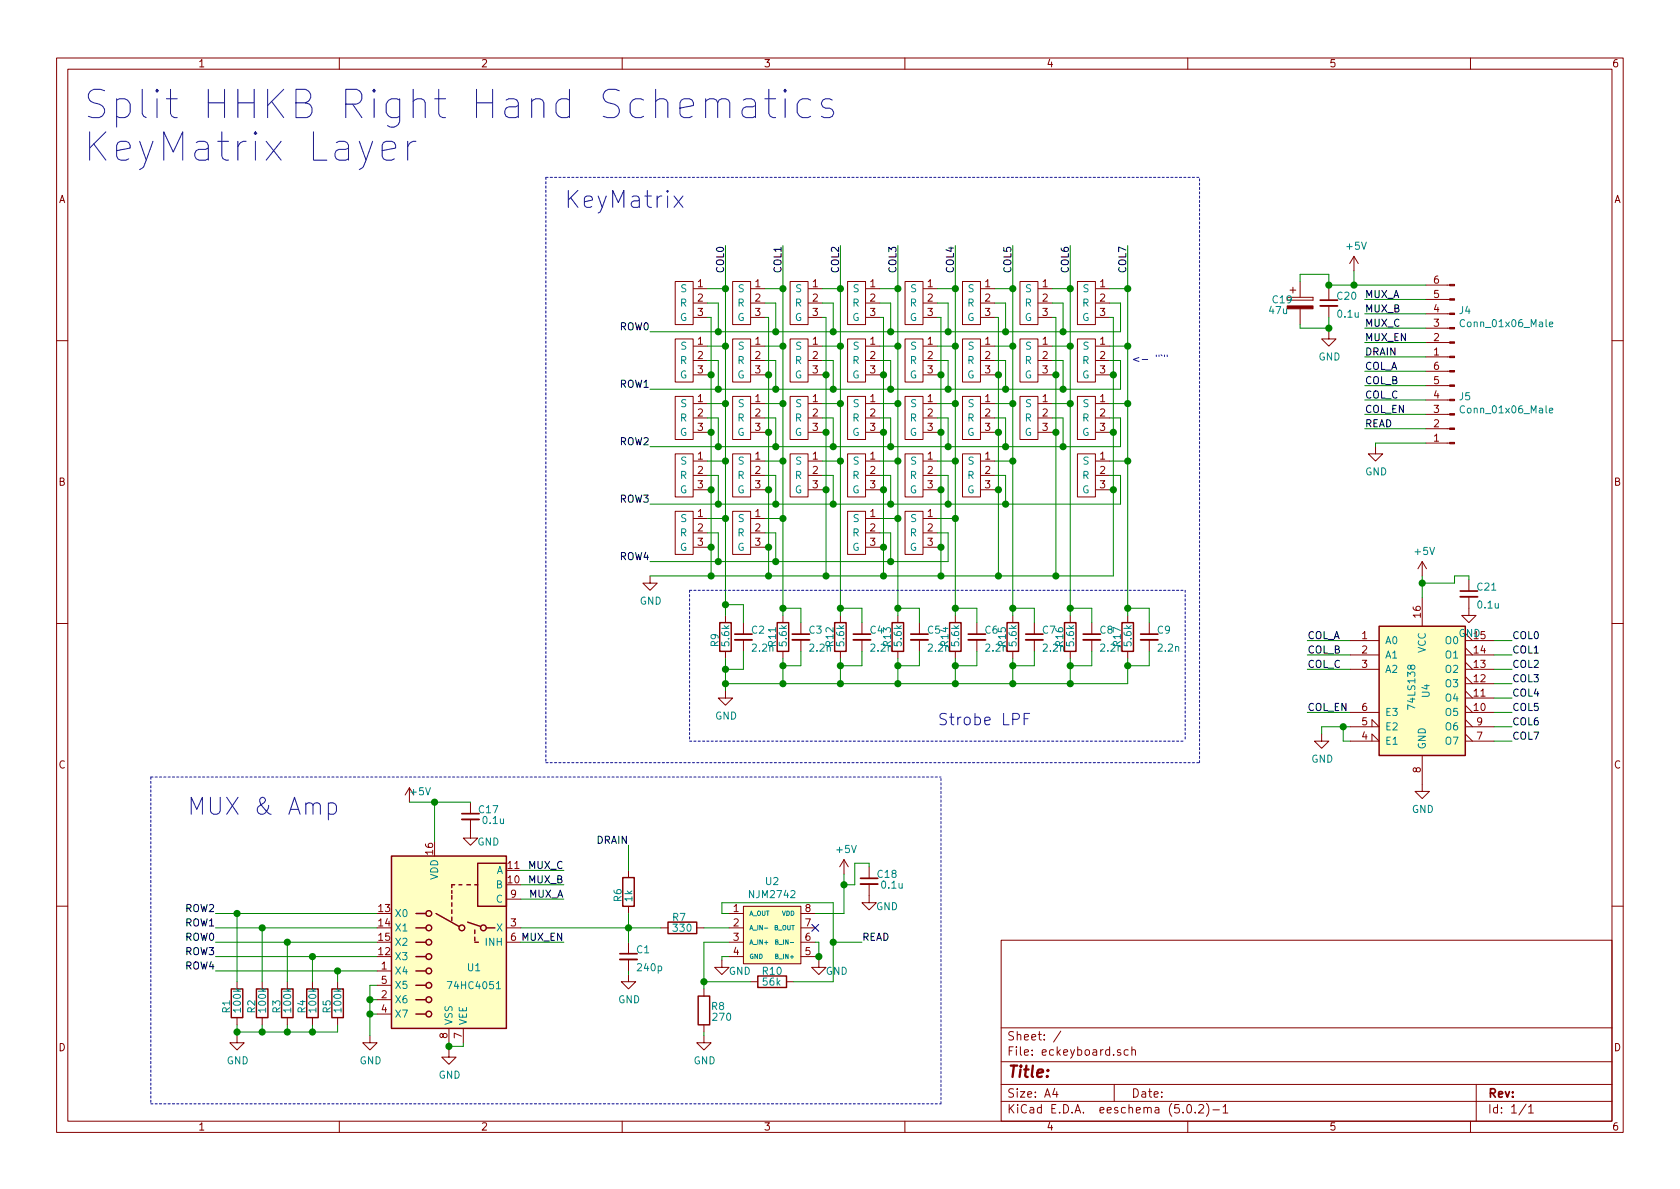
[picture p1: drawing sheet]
<svg xmlns="http://www.w3.org/2000/svg" width="297mm" height="210mm" viewBox="0 0 297 210" stroke-linecap="round" stroke-linejoin="round" font-family="sans-serif">
<g fill="none" stroke="#840000" stroke-width=".18">
<path d="M10 10.3h277v189.9h-277zM12 12.2h273v186.1h-273zM60 10.3v1.9M110 10.3v1.9M160 10.3v1.9M210 10.3v1.9M260 10.3v1.9M119.4 59.9h3.2v7.7h-3.2zM119.4 49.8h3.2v7.6h-3.2zM122.6 51h2.5M122.6 53.6h2.5M122.6 56.1h2.5"/>
<path d="M129.5 59.9h3.2v7.7h-3.2zM129.5 49.8h3.2v7.6h-3.2zM132.8 51h2.5M132.8 53.6h2.5M132.8 56.1h2.5M139.7 59.9h3.2v7.7h-3.2zM139.7 49.8h3.2v7.6h-3.2zM142.9 51h2.5M142.9 53.6h2.5M142.9 56.1h2.5M149.9 59.9h3.1v7.7h-3.1zM149.9 49.8h3.1v7.6h-3.1z"/>
<path d="M153.1 51h2.5M153.1 53.6h2.5M153.1 56.1h2.5M160 59.9h3.2v7.7h-3.2zM160 49.8h3.2v7.6h-3.2zM163.2 51h2.5M163.2 53.6h2.5M163.2 56.1h2.5M170.2 59.9h3.2v7.7h-3.2zM170.2 49.8h3.2v7.6h-3.2zM173.4 51h2.5M173.4 53.6h2.5"/>
<path d="M173.4 56.1h2.5M180.3 59.9h3.2v7.7h-3.2zM180.3 49.8h3.2v7.6h-3.2zM183.6 51h2.5M183.6 53.6h2.5M183.6 56.1h2.5M190.5 59.9h3.2v7.7h-3.2zM190.5 49.8h3.2v7.6h-3.2zM193.7 51h2.5M193.7 53.6h2.5M193.7 56.1h2.5M227.6 53.1h4.6z"/>
<path d="M227.6 52.6h4.6zM228.1 51.3h1M228.6 50.8v1M229.9 49.8v2.8M229.9 54.6v2.8M232.2 52.6v.5zM234.9 58.7v1.2h1.3l-1.3 1.3-1.2-1.3h1.2M234.9 51v2.1M234.9 54.1v2M239.4 45.3l-.8 1.3M239.4 45.3v2.6M239.4 45.3l.8 1.3"/>
<path d="M252.1 50.4h4.2M252.1 53h4.2M252.1 55.5h4.2M252.1 58h4.2M10 60.2h2M119.4 70.1h3.2v7.6h-3.2zM122.6 61.2h2.5M122.6 63.7h2.5M122.6 66.3h2.5M122.6 71.4h2.5M122.6 73.9h2.5M122.6 76.4h2.5"/>
<path d="M129.5 70.1h3.2v7.6h-3.2zM132.8 61.2h2.5M132.8 63.7h2.5M132.8 66.3h2.5M132.8 71.4h2.5M132.8 73.9h2.5M132.8 76.4h2.5M139.7 70.1h3.2v7.6h-3.2zM142.9 61.2h2.5M142.9 63.7h2.5M142.9 66.3h2.5M142.9 71.4h2.5"/>
<path d="M142.9 73.9h2.5M142.9 76.4h2.5M149.9 70.1h3.1v7.6h-3.1zM153.1 61.2h2.5M153.1 63.7h2.5M153.1 66.3h2.5M153.1 71.4h2.5M153.1 73.9h2.5M153.1 76.4h2.5M160 70.1h3.2v7.6h-3.2zM163.2 61.2h2.5M163.2 63.7h2.5"/>
<path d="M163.2 66.3h2.5M163.2 71.4h2.5M163.2 73.9h2.5M163.2 76.4h2.5M170.2 70.1h3.2v7.6h-3.2zM173.4 61.2h2.5M173.4 63.7h2.5M173.4 66.3h2.5M173.4 71.4h2.5M173.4 73.9h2.5M173.4 76.4h2.5M180.3 70.1h3.2v7.6h-3.2z"/>
<path d="M183.6 61.2h2.5M183.6 63.7h2.5M183.6 66.3h2.5M183.6 71.4h2.5M183.6 73.9h2.5M183.6 76.4h2.5M190.5 70.1h3.2v7.6h-3.2zM193.7 61.2h2.5M193.7 63.7h2.5M193.7 66.3h2.5M193.7 71.4h2.5M193.7 73.9h2.5"/>
<path d="M193.7 76.4h2.5M243.2 79v1.3h1.3l-1.3 1.2-1.3-1.2h1.3M252.1 60.6h4.2M252.1 63.1h4.2M252.1 65.7h4.2M252.1 68.2h4.2M252.1 70.7h4.2M252.1 73.3h4.2M252.1 75.8h4.2M252.1 78.4h4.2M285 60.2h2M119.4 80.3h3.2v7.6h-3.2z"/>
<path d="M119.4 90.4h3.2v7.6h-3.2zM122.6 81.5h2.5M122.6 84.1h2.5M122.6 86.6h2.5M122.6 91.7h2.5M122.6 94.2h2.5M122.6 96.8h2.5M129.5 80.3h3.2v7.6h-3.2zM129.5 90.4h3.2v7.6h-3.2zM132.8 81.5h2.5M132.8 84.1h2.5M132.8 86.6h2.5"/>
<path d="M132.8 91.7h2.5M132.8 94.2h2.5M132.8 96.8h2.5M139.7 80.3h3.2v7.6h-3.2zM142.9 81.5h2.5M142.9 84.1h2.5M142.9 86.6h2.5M149.9 80.3h3.1v7.6h-3.1zM149.9 90.4h3.1v7.6h-3.1zM153.1 81.5h2.5M153.1 84.1h2.5M153.1 86.6h2.5"/>
<path d="M153.1 91.7h2.5M153.1 94.2h2.5M153.1 96.8h2.5M160 80.3h3.2v7.6h-3.2zM160 90.4h3.2v7.6h-3.2zM163.2 81.5h2.5M163.2 84.1h2.5M163.2 86.6h2.5M163.2 91.7h2.5M163.2 94.2h2.5M163.2 96.8h2.5M170.2 80.3h3.2v7.6h-3.2z"/>
<path d="M173.4 81.5h2.5M173.4 84.1h2.5M173.4 86.6h2.5M190.5 80.3h3.2v7.6h-3.2zM193.7 81.5h2.5M193.7 84.1h2.5M193.7 86.6h2.5M251.5 99.3v2.5M251.5 99.3l-.8 1.3M251.5 99.3l.7 1.3M10 110.3h2M114.9 101.8v1.3h1.3l-1.3 1.3-1.2-1.3h1.2"/>
<path d="M128.3 108.8v1.3M128.3 115.2v1.3M131.4 110.1v2M131.4 113.2v2M138.4 108.8v1.3M138.4 115.2v1.3M141.6 110.1v2M141.6 113.2v2M148.6 108.8v1.3M148.6 115.2v1.3M152.4 110.1v2M152.4 113.2v2"/>
<path d="M158.7 108.8v1.3M158.7 115.2v1.3M162.6 110.1v2M162.6 113.2v2M168.9 108.8v1.3M168.9 115.2v1.3M172.7 110.1v2M172.7 113.2v2M179.1 108.8v1.3M179.1 115.2v1.3M182.9 110.1v2M182.9 113.2v2"/>
<path d="M189.2 108.8v1.3M189.2 115.2v1.3M193 110.1v2M193 113.2v2M199.4 108.8v1.3M199.4 115.2v1.3M203.2 110.1v2M203.2 113.2v2M238.8 113.3h5M238.8 118.4h5M238.8 115.8h5M251.5 105.7v5"/>
<path d="M259.1 113.3h5.1M259.1 119.6l1.2 1.3M259.1 118.4h5.1M259.1 117.1l1.2 1.3M259.1 115.8h5.1M259.1 114.5l1.2 1.3M259.7 105.5v3.3h1.3l-1.3 1.3-1.3-1.3h1.3M259.7 102.5v2M285 110.3h2M128.3 122.2v1.2h1.2l-1.2 1.3-1.3-1.3h1.3M233.7 129.8v1.3h1.2l-1.2 1.2-1.3-1.2h1.3M238.8 131.1h5l-1.2-1.3v1.3"/>
<path d="M238.8 128.5h5l-1.2-1.3v1.3M238.8 126h5M251.5 133.6v6.3h1.2l-1.2 1.3-1.3-1.3h1.3M259.1 126h5.1M259.1 124.7l1.2 1.3M259.1 123.4h5.1M259.1 122.2l1.2 1.2M259.1 120.9h5.1M259.1 131.1h5.1M259.1 128.5h5.1M259.1 129.8l1.2 1.3M259.1 127.2l1.2 1.3"/>
<path d="M71.6 140.6l.8-1.3v2.6M83.2 144.9v3.3h1.3l-1.3 1.3-1.3-1.3h1.3M83.2 141.9v2M89.5 159h2.6M111.1 153.9v1.3M149.2 152l-.7 1.3M149.2 152v2.6M149.2 152l.8 1.3M153.7 156.3v3.3h1.2l-1.2 1.3-1.3-1.3h1.3M153.7 153.3v2M10 160.2h2M41.9 173.6v1.3"/>
<path d="M41.9 180v1.2M46.4 173.6v1.3M46.4 180v1.2M50.8 173.6v1.3M50.8 180v1.2M55.2 173.6v1.3M55.2 180v1.2M59.7 173.6v1.3M59.7 180v1.2M66.7 171.7h2.5M66.7 176.8h2.5M66.7 179.3h2.5"/>
<path d="M66.7 174.2h2.5M89.5 164.1h2.6M89.5 166.6h2.6M111.1 172.3v1.3h1.3l-1.3 1.3-1.2-1.3h1.2M111.1 160.3v1.2M111.1 166.6v2.1M111.1 169.7v2M116.8 164.1h1.3M123.2 164.1h1.3M124.5 174.9v1.2M127.6 169.8v1.3h1.3l-1.3 1.2-1.2-1.2h1.2M128.9 164.1h2.5"/>
<path d="M128.9 166.6h2.5M128.9 161.5h2.5M128.9 169.2h2.5M131.4 160.3h10.2v10.1h-10.2zM132.7 173.6h1.3M139.1 173.6h1.2M141.6 164.1h2.5M141.6 166.6h2.5M141.6 161.5h2.5M141.6 169.2h2.5M144.8 169.8v1.3h1.2l-1.2 1.2-1.3-1.2h1.3M177 166.3h108v32h-108z"/>
<path d="M285 160.2h2M41.9 183.1v1.3h1.3l-1.3 1.3-1.3-1.3h1.3M60 198.3v1.9M65.4 183.1v1.3h1.3l-1.3 1.3-1.3-1.3h1.3M79.4 185.7v1.2h1.2l-1.2 1.3-1.3-1.3h1.3M79.4 181.9v2.5M81.9 181.9v2.5M110 198.3v1.9M124.5 183.1v1.3h1.2l-1.2 1.3-1.3-1.3h1.3M124.5 181.2v1.3M160 198.3v1.9M177 194.8h108"/>
<path d="M177 191.8h108M177 187.8h108M177 181.8h108M186.5 192.5l-.4 1h1M186.8 193v1M187.6 182.3l-1.3 2M197 191.8v3M198.1 185.7l-.3-.1-.2 .2v.2l.5 .2v.3h-.5M199.5 185.7l-.4-.1-.3 .3v.6l.3 .1 .4-.1M200.1 185.7l.2-.1 .4 .1 .1 .9M200.1 185.1v1.5M210 195.5l.3-.2a.94 .94 0 0 1 0 1.5 .82 .82 0 0 1-.3-1.3z"/>
<path d="M210 198.3v1.9M211.3 196.7v.1M212 195.5l.2-.2h.3l.3 .5-.9 1h.9M213.3 195.1a1.71 1.71 0 0 1 0 2.3M214.5 196.3h1.1M216.3 195.8l.4-.5v1.5M216.3 196.8h.8M260 198.3v1.9M261 191.8v6.5M269.8 195.2l-1.2 2M270.3 195.8l.4-.5v1.5M270.3 196.8h.8"/>
</g>
<g fill="none" stroke="#008400" stroke-width=".18">
<path d="M125.1 51h3.2M125.1 53.6h1.9v5.1M125.1 56.1h.6v45.7M128.3 43.4v65.4M135.3 51h3.1M135.3 53.6h1.9v5.1M135.3 56.1h.6v45.7M138.4 43.4v65.4M145.4 51h3.2M145.4 53.6h1.9v5.1M145.4 56.1h.6v45.7M148.6 43.4v65.4"/>
<path d="M155.6 51h3.1M155.6 53.6h1.9v5.1M155.6 56.1h.6v45.7M158.7 43.4v65.4M165.7 51h3.2M165.7 53.6h1.9v5.1M165.7 56.1h.7v45.7M168.9 43.4v65.4M175.9 51h3.2M175.9 53.6h1.9v5.1M175.9 56.1h.6v45.7M179.1 43.4v65.4"/>
<path d="M186.1 51h3.1M186.1 53.6h1.9v5.1M186.1 56.1h.6v45.7M189.2 43.4v65.4M196.2 51h3.2M196.2 53.6h1.9v5.1h-83.2M196.2 56.1h.6v45.7h-81.9M199.4 43.4v65.4M229.9 57.4v.6h5M229.9 49.8v-1.3h5v2.5M234.9 50.4h17.2M234.9 56.1v2.6"/>
<path d="M239.4 47.9v2.5M241.3 58h10.8M241.3 55.5h10.8M241.3 53h10.8M125.1 61.2h3.2M125.1 71.4h3.2M125.1 63.7h1.9v5.1M125.1 73.9h1.9v5.1M125.1 66.3h.6M125.1 76.4h.6M135.3 61.2h3.1M135.3 71.4h3.1"/>
<path d="M135.3 63.7h1.9v5.1M135.3 73.9h1.9v5.1M135.3 66.3h.6M135.3 76.4h.6M145.4 61.2h3.2M145.4 71.4h3.2M145.4 63.7h1.9v5.1M145.4 73.9h1.9v5.1M145.4 66.3h.6M145.4 76.4h.6M155.6 61.2h3.1M155.6 71.4h3.1"/>
<path d="M155.6 63.7h1.9v5.1M155.6 73.9h1.9v5.1M155.6 66.3h.6M155.6 76.4h.6M165.7 61.2h3.2M165.7 71.4h3.2M165.7 63.7h1.9v5.1M165.7 73.9h1.9v5.1M165.7 66.3h.7M165.7 76.4h.7M175.9 61.2h3.2M175.9 71.4h3.2"/>
<path d="M175.9 63.7h1.9v5.1M175.9 73.9h1.9v5.1M175.9 66.3h.6M175.9 76.4h.6M186.1 61.2h3.1M186.1 71.4h3.1M186.1 63.7h1.9v5.1M186.1 73.9h1.9v5.1M186.1 66.3h.6M186.1 76.4h.6M196.2 61.2h3.2M196.2 71.4h3.2"/>
<path d="M196.2 63.7h1.9v5.1h-83.2M196.2 73.9h1.9v5.1h-83.2M196.2 66.3h.6M196.2 76.4h.6M241.3 75.8h10.8M241.3 73.3h10.8M241.3 70.7h10.8M241.3 68.2h10.8M241.3 65.7h10.8M241.3 63.1h10.8M241.3 60.6h10.8M252.1 78.4h-8.9v.6"/>
<path d="M125.1 84.1h1.9v5M125.1 94.2h1.9v5.1M125.1 81.5h3.2M125.1 86.6h.6M125.1 91.7h3.2M125.1 96.8h.6M135.3 84.1h1.9v5M135.3 94.2h1.9v5.1M135.3 81.5h3.1M135.3 86.6h.6M135.3 91.7h3.1M135.3 96.8h.6"/>
<path d="M145.4 84.1h1.9v5M145.4 81.5h3.2M145.4 86.6h.6M155.6 81.5h3.1M155.6 84.1h1.9v5M155.6 86.6h.6M155.6 91.7h3.1M155.6 94.2h1.9v5.1M155.6 96.8h.6M165.7 81.5h3.2M165.7 84.1h1.9v5M165.7 86.6h.7"/>
<path d="M165.7 91.7h3.2M165.7 94.2h1.9v5.1h-52.7M165.7 96.8h.7M175.9 81.5h3.2M175.9 84.1h1.9v5M175.9 86.6h.6M196.2 81.5h3.2M196.2 84.1h1.9v5h-83.2M196.2 86.6h.6M128.3 116.5v5.7M128.3 106.9h3.1v3.2M131.4 115.2v3.2h-3.1"/>
<path d="M138.4 116.5v4.4M138.4 107.6h3.2v2.5M141.6 115.2v2.5h-3.2M148.6 116.5v4.4M148.6 107.6h3.8v2.5M152.4 115.2v2.5h-3.8M158.7 107.6h3.9v2.5M158.7 116.5v4.4M162.6 115.2v2.5h-3.9M168.9 107.6h3.8v2.5M168.9 116.5v4.4M172.7 115.2v2.5h-3.8"/>
<path d="M179.1 107.6h3.8v2.5M179.1 116.5v4.4M182.9 115.2v2.5h-3.8M189.2 107.6h3.8v2.5M189.2 116.5v4.4M193 115.2v2.5h-3.8M199.4 107.6h3.8v2.5M199.4 116.5v4.4h-71.1M203.2 115.2v2.5h-3.8M231.1 113.3h7.7M231.1 115.8h7.7M231.1 118.4h7.7"/>
<path d="M251.5 101.8v3.9M259.7 102.5v-.7h-2.5v1.3h-5.7M264.2 113.3h3.1M264.2 115.8h3.1M264.2 118.4h3.1M231.1 126h7.7M237.5 128.5v2.6h1.3M238.8 128.5h-5.1v1.3M264.2 128.5h3.1M264.2 131.1h3.1M264.2 126h3.1M264.2 120.9h3.1"/>
<path d="M264.2 123.4h3.1M72.4 141.9h10.8M76.8 141.9v6.9M92.1 153.9h7.6M92.1 156.5h7.6M92.1 159h7.6M111.1 149.5v4.4M149.2 154.6v6.9h-5.1M153.7 153.3v-.7h-2.6v3.9h-1.9M38.1 169.2h28.6M38.1 171.7h28.6M38.1 166.6h28.6"/>
<path d="M38.1 164.1h28.6M38.1 161.5h28.6M41.9 161.5v12.1M46.4 164.1v9.5M50.8 166.6v7M55.2 169.2v4.4M59.7 171.7v1.9M65.4 176.8h1.3M65.4 179.3h1.3M66.7 174.2h-1.3v8.9M92.1 166.6h7.6M92.1 164.1h24.7"/>
<path d="M111.1 161.5v5.1M111.1 171.7v.6M124.5 164.1h4.4M124.5 173.6h8.2M128.9 161.5h-1.3v-1.9h19.7v14h-7M128.9 169.2h-1.3v.6M128.9 166.6h-4.4v8.3M144.1 169.2h.7M144.1 166.6h.7v3.2M147.3 166.6h5.1M41.9 181.2v1.9M46.4 181.2v1.3"/>
<path d="M50.8 181.2v1.3M55.2 181.2v1.3M59.7 181.2v1.3h-17.8M79.4 184.4v1.3M81.9 184.4v.6h-2.5M124.5 182.5v.6"/>
</g>
<g fill="#008400" stroke="#008400" stroke-width=".25">
<circle cx="127" cy="58.7" r=".51"/>
<circle cx="137.2" cy="58.7" r=".51"/>
<circle cx="127" cy="68.8" r=".51"/>
<circle cx="137.2" cy="68.8" r=".51"/>
<circle cx="127" cy="79" r=".51"/>
<circle cx="137.2" cy="79" r=".51"/>
<circle cx="125.7" cy="66.3" r=".51"/>
<circle cx="135.9" cy="66.3" r=".51"/>
<circle cx="146.1" cy="66.3" r=".51"/>
<circle cx="127" cy="89.1" r=".51"/>
<circle cx="137.2" cy="89.1" r=".51"/>
<circle cx="127" cy="99.3" r=".51"/>
<circle cx="137.2" cy="99.3" r=".51"/>
<circle cx="128.3" cy="81.5" r=".51"/>
<circle cx="128.3" cy="71.4" r=".51"/>
<circle cx="138.4" cy="81.5" r=".51"/>
<circle cx="138.4" cy="71.4" r=".51"/>
<circle cx="148.6" cy="81.5" r=".51"/>
<circle cx="148.6" cy="71.4" r=".51"/>
<circle cx="148.6" cy="61.2" r=".51"/>
<circle cx="138.4" cy="61.2" r=".51"/>
<circle cx="128.3" cy="61.2" r=".51"/>
<circle cx="125.7" cy="96.8" r=".51"/>
<circle cx="125.7" cy="101.8" r=".51"/>
<circle cx="135.9" cy="96.8" r=".51"/>
<circle cx="135.9" cy="101.8" r=".51"/>
<circle cx="148.6" cy="107.6" r=".51"/>
<circle cx="128.3" cy="91.7" r=".51"/>
<circle cx="138.4" cy="91.7" r=".51"/>
<circle cx="156.2" cy="66.3" r=".51"/>
<circle cx="158.8" cy="81.5" r=".51"/>
<circle cx="158.8" cy="71.4" r=".51"/>
<circle cx="158.8" cy="61.2" r=".51"/>
<circle cx="156.2" cy="96.8" r=".51"/>
<circle cx="158.8" cy="107.6" r=".51"/>
<circle cx="158.8" cy="91.7" r=".51"/>
<circle cx="166.4" cy="66.3" r=".51"/>
<circle cx="168.9" cy="81.5" r=".51"/>
<circle cx="168.9" cy="71.4" r=".51"/>
<circle cx="168.9" cy="61.2" r=".51"/>
<circle cx="168.9" cy="107.6" r=".51"/>
<circle cx="176.5" cy="66.3" r=".51"/>
<circle cx="179.1" cy="81.5" r=".51"/>
<circle cx="179.1" cy="71.4" r=".51"/>
<circle cx="179.1" cy="61.2" r=".51"/>
<circle cx="179.1" cy="107.6" r=".51"/>
<circle cx="146.1" cy="86.6" r=".51"/>
<circle cx="146.1" cy="101.8" r=".51"/>
<circle cx="167.6" cy="58.7" r=".51"/>
<circle cx="157.5" cy="58.7" r=".51"/>
<circle cx="147.3" cy="58.7" r=".51"/>
<circle cx="147.3" cy="68.8" r=".51"/>
<circle cx="157.5" cy="68.8" r=".51"/>
<circle cx="167.6" cy="68.8" r=".51"/>
<circle cx="166.4" cy="76.4" r=".51"/>
<circle cx="156.2" cy="76.4" r=".51"/>
<circle cx="146.1" cy="76.4" r=".51"/>
<circle cx="147.3" cy="79" r=".51"/>
<circle cx="157.5" cy="79" r=".51"/>
<circle cx="167.6" cy="79" r=".51"/>
<circle cx="176.5" cy="76.4" r=".51"/>
<circle cx="156.2" cy="86.6" r=".51"/>
<circle cx="157.5" cy="89.1" r=".51"/>
<circle cx="166.4" cy="86.6" r=".51"/>
<circle cx="167.6" cy="89.1" r=".51"/>
<circle cx="176.5" cy="86.6" r=".51"/>
<circle cx="147.3" cy="89.1" r=".51"/>
<circle cx="166.4" cy="101.8" r=".51"/>
<circle cx="156.2" cy="101.8" r=".51"/>
<circle cx="125.7" cy="76.4" r=".51"/>
<circle cx="125.7" cy="86.6" r=".51"/>
<circle cx="135.9" cy="76.4" r=".51"/>
<circle cx="135.9" cy="86.6" r=".51"/>
<circle cx="41.9" cy="161.5" r=".51"/>
<circle cx="46.4" cy="164.1" r=".51"/>
<circle cx="50.8" cy="166.6" r=".51"/>
<circle cx="55.2" cy="169.2" r=".51"/>
<circle cx="59.7" cy="171.7" r=".51"/>
<circle cx="41.9" cy="182.5" r=".51"/>
<circle cx="55.2" cy="182.5" r=".51"/>
<circle cx="50.8" cy="182.5" r=".51"/>
<circle cx="46.4" cy="182.5" r=".51"/>
<circle cx="65.4" cy="176.8" r=".51"/>
<circle cx="65.4" cy="179.3" r=".51"/>
<circle cx="79.4" cy="185" r=".51"/>
<circle cx="111.1" cy="164.1" r=".51"/>
<circle cx="124.5" cy="173.6" r=".51"/>
<circle cx="147.3" cy="166.6" r=".51"/>
<circle cx="144.8" cy="169.2" r=".51"/>
<circle cx="179.1" cy="51" r=".51"/>
<circle cx="168.9" cy="51" r=".51"/>
<circle cx="158.8" cy="51" r=".51"/>
<circle cx="148.6" cy="51" r=".51"/>
<circle cx="138.4" cy="51" r=".51"/>
<circle cx="128.3" cy="51" r=".51"/>
<circle cx="179.1" cy="117.7" r=".51"/>
<circle cx="168.9" cy="117.7" r=".51"/>
<circle cx="158.8" cy="117.7" r=".51"/>
<circle cx="148.6" cy="117.7" r=".51"/>
<circle cx="237.5" cy="128.5" r=".51"/>
<circle cx="251.5" cy="103.1" r=".51"/>
<circle cx="239.4" cy="50.4" r=".51"/>
<circle cx="235" cy="50.4" r=".51"/>
<circle cx="235" cy="58" r=".51"/>
<circle cx="76.8" cy="141.9" r=".51"/>
<circle cx="149.2" cy="156.5" r=".51"/>
<circle cx="128.3" cy="106.9" r=".51"/>
<circle cx="128.3" cy="118.4" r=".51"/>
<circle cx="138.4" cy="117.7" r=".51"/>
<circle cx="138.4" cy="107.6" r=".51"/>
<circle cx="128.3" cy="120.9" r=".51"/>
<circle cx="138.4" cy="120.9" r=".51"/>
<circle cx="148.6" cy="120.9" r=".51"/>
<circle cx="158.8" cy="120.9" r=".51"/>
<circle cx="168.9" cy="120.9" r=".51"/>
<circle cx="166.4" cy="96.8" r=".51"/>
<circle cx="157.5" cy="99.3" r=".51"/>
<circle cx="168.9" cy="91.7" r=".51"/>
<circle cx="186.7" cy="66.3" r=".51"/>
<circle cx="189.2" cy="71.4" r=".51"/>
<circle cx="189.2" cy="61.2" r=".51"/>
<circle cx="189.2" cy="107.6" r=".51"/>
<circle cx="186.7" cy="76.4" r=".51"/>
<circle cx="189.2" cy="51" r=".51"/>
<circle cx="189.2" cy="117.7" r=".51"/>
<circle cx="196.9" cy="66.3" r=".51"/>
<circle cx="199.4" cy="71.4" r=".51"/>
<circle cx="199.4" cy="61.2" r=".51"/>
<circle cx="199.4" cy="107.6" r=".51"/>
<circle cx="196.9" cy="76.4" r=".51"/>
<circle cx="199.4" cy="51" r=".51"/>
<circle cx="199.4" cy="117.7" r=".51"/>
<circle cx="177.8" cy="58.7" r=".51"/>
<circle cx="188" cy="58.7" r=".51"/>
<circle cx="188" cy="68.8" r=".51"/>
<circle cx="177.8" cy="68.8" r=".51"/>
<circle cx="177.8" cy="79" r=".51"/>
<circle cx="188" cy="79" r=".51"/>
<circle cx="177.8" cy="89.1" r=".51"/>
<circle cx="176.5" cy="101.8" r=".51"/>
<circle cx="186.7" cy="101.8" r=".51"/>
<circle cx="179.1" cy="120.9" r=".51"/>
<circle cx="189.2" cy="120.9" r=".51"/>
<circle cx="199.4" cy="81.5" r=".51"/>
<circle cx="196.9" cy="86.6" r=".51"/>
</g>
<g fill="none" stroke="#840000" stroke-width=".25">
<path d="M127.3 110.1h2v5.1h-2zM137.4 110.1h2v5.1h-2zM147.6 110.1h2v5.1h-2zM157.7 110.1h2.1v5.1h-2.1zM167.9 110.1h2v5.1h-2zM178.1 110.1h2v5.1h-2zM188.2 110.1h2v5.1h-2zM198.4 110.1h2v5.1h-2zM243.8 110.7h15.3v22.9h-15.3zM69.2 151.4h20.3v30.5h-20.3zM79.9 157.5v.5M79.9 158.4v.6"/>
<path d="M79.9 159.6v.7M80.4 156.5h-.5v.5M81.2 156.5h.5M82.5 156.5h.7M83.9 156.5h.6M84.5 152.6h5v7.7h-5zM110.1 155.2h2v5.1h-2zM40.9 174.9h2v5.1h-2zM45.3 174.9h2.1v5.1h-2.1zM49.8 174.9h2v5.1h-2zM54.2 174.9h2.1v5.1h-2.1zM58.7 174.9h2v5.1h-2z"/>
<path d="M73.5 164.1h1.8M73.5 166.6h1.8M73.5 179.3h1.8M73.5 176.8h1.8M73.5 174.2h1.8M73.5 171.7h1.8M73.5 169.2h1.8M73.5 161.5h1.8M77.1 161.5l4.1 2.3M79.9 160.9v.6M79.9 162.2v.6M82.7 163.1l2.3 .7"/>
<path d="M83.9 166.6h.7M83.9 164.5v.6M83.9 165.7v.7M86 164.1h1.5M118.1 163.1h5.1v2h-5.1zM123.4 176.1h2.1v5.1h-2.1zM134 172.6h5.1v2h-5.1z"/>
<circle cx="75.8" cy="161.5" r=".51"/>
<circle cx="75.8" cy="176.8" r=".51"/>
<circle cx="75.8" cy="169.2" r=".51"/>
<circle cx="75.8" cy="164.1" r=".51"/>
<circle cx="75.8" cy="179.3" r=".51"/>
<circle cx="75.8" cy="171.7" r=".51"/>
<circle cx="75.8" cy="166.6" r=".51"/>
<circle cx="75.8" cy="174.2" r=".51"/>
<circle cx="81.7" cy="164.1" r=".51"/>
<circle cx="85.5" cy="164.1" r=".51"/>
</g>
<g fill="none" stroke="#840000" stroke-width=".33">
<path d="M233.4 54.1h3.1M129.9 113.2h3.1M140.1 113.2h3M150.9 113.2h3M161 113.2h3.1M171.2 113.2h3M181.4 113.2h3M191.5 113.2h3.1M201.7 113.2h3M258.2 105.5h3M81.7 144.9h3M152.1 156.3h3.1"/>
<path d="M109.6 169.7h3"/>
</g>
<g fill="none" stroke="#840000" stroke-width=".3">
<path d="M233.4 53.1h3.1M129.9 112.1h3.1M140.1 112.1h3M150.9 112.1h3M161 112.1h3.1M171.2 112.1h3M181.4 112.1h3M191.5 112.1h3.1M201.7 112.1h3M258.2 104.5h3M81.7 143.9h3M152.1 155.3h3.1"/>
<path d="M109.6 168.7h3"/>
</g>
<path d="M96.5 31.4v103.5M96.5 31.4h115.6M121.9 104.4v26.7M121.9 104.4h87.6M209.5 104.4v26.7M26.7 137.4v57.8M26.7 137.4h139.7M96.5 134.9h115.6M121.9 131.1h87.6M212.1 134.9v-103.5M26.7 195.2h139.7M166.4 195.2v-57.8" fill="none" stroke="#0000c2" stroke-width=".18" stroke-dasharray=".4 .4"/>
<g fill="none" stroke="#0000c2" stroke-width=".18">
<path d="M124.8 18a1.36 1.36 0 0 1 1.9-.3l.2 .5v2.6M126.9 18.2l.2-.5 .5-.2h.7l.5 .2 .2 .5v2.6M131.4 17.7l.5-.2h.9l.5 .2 .3 .5v2.6M133.6 18.7l-.5 .2h-1.2a.98 .98 0 0 0-.7 .9 .98 .98 0 0 0 .7 1h1.2l.5-.2M135.2 17.5h1.9M135.9 15.8v4.3l.3 .5 .5 .2h.4M138.8 15.8l-.2 .2 .2 .3 .2-.3-.2-.2v.5M138.8 17.5v3.3M143.3 17.7l-.5-.2h-.9l-.5 .2-.5 .7v1.5l.5 .7 .5 .2h.9l.5-.2M147.1 17.7l-.4-.2h-.8l-.4 .2-.3 .5 .3 .7 .4 .2h.8l.4 .3 .3 .5-.3 .7-.4 .2h-1l-.5-.2M67.6 26.6l2.4-.4v-.5l-.3-.5-.5-.2h-.9l-.5 .2-.2 .5v1.9l.2 .5 .5 .2h.9l.5-.2M72.1 25v3.3"/>
<path d="M73.5 25a1.28 1.28 0 0 0-1.4 .9M119.2 34.7l1.6 2M120.8 34.7l-1.6 2M204.9 62.8v.2M205.3 62.7l.2 .2M205.9 62.8v.2M206.4 62.8v.2M181.1 127.1h.7M182 126.2h-.9v2M58.1 142.1l.2-.1h.6l.4 .3 .2 .3v.8l-.3 .4-.3 .2h-.6l-.2-.2M58.1 142v3"/>
</g>
<g fill="#ffffc2" stroke="#ffffc2" stroke-width=".18">
<path d="M69.2 151.4h20.3v30.5h-20.3z"/>
<path d="M131.4 160.3h10.2v10.1h-10.2z"/>
<path d="M243.8 110.7h15.3v22.9h-15.3z"/>
</g>
<path d="M273.9 57.3l.6-.1v-.2l-.4-.1-.2 .2 .1 .6h.5M273.9 72.6l.6-.1v-.3h-.4l-.2 .2 .1 .6h.5M87.8 174.8h.7M135.2 164.1h.6M137.1 169.1h.4v-.3l-.4-.1v.8h.3l.2-.3-.2-.1M137.1 166.5h.4v-.3h-.4v.8h.3l.2-.3-.2-.2" fill="none" stroke="#008484" stroke-width=".18"/>
<g fill="#840000" stroke="#840000" stroke-width=".18">
<path d="M256.3 50.3h.9v.2h-.9z"/>
<path d="M256.3 52.8h.9v.3h-.9z"/>
<path d="M256.3 55.4h.9v.2h-.9z"/>
<path d="M256.3 57.9h.9v.3h-.9z"/>
<path d="M256.3 60.4h.9v.3h-.9z"/>
<path d="M256.3 63h.9v.2h-.9z"/>
<path d="M256.3 65.5h.9v.3h-.9z"/>
<path d="M256.3 68.1h.9v.2h-.9z"/>
<path d="M256.3 70.6h.9v.3h-.9z"/>
<path d="M256.3 73.1h.9v.3h-.9z"/>
<path d="M256.3 75.7h.9v.2h-.9z"/>
<path d="M256.3 78.2h.9v.3h-.9z"/>
<path d="M227.6 54.1h4.6v.5h-4.6z"/>
</g>
<path d="M143.5 163.5l1.3 1.2M144.8 163.5l-1.3 1.2" fill="none" stroke="#000084" stroke-width=".18"/>
<g font-size="7" fill="#0000c2">
<text x="14.6" y="21.1">Split HHKB Right Hand Schematics</text>
<text x="14.6" y="28.6">KeyMatrix Layer</text>
</g>
<g font-size="4.2" fill="#0000c2">
<text x="99.7" y="36.8">KeyMatrix</text>
<text x="33" y="144.1">MUX &amp; Amp</text>
</g>
<text font-size="2.8" fill="#0000c2" x="165.7" y="128.3">Strobe LPF</text>
<text font-size="2.8" fill="#840000" x="178" y="190.5">Title:</text>
<g font-size="2.1" fill="#840000">
<text x="178" y="184">Sheet: /</text>
<text x="178" y="186.7">File: eckeyboard.sch</text>
<text x="178" y="196.9">KiCad E.D.A. eeschema (5.0.2)-1</text>
<text x="178" y="194.1">Size: A4</text>
<text x="200" y="194.1">Date:</text>
<text x="263" y="194.1">Rev:</text>
<text x="263" y="196.9">Id: 1/1</text>
</g>
<g font-size="1.8" fill="#840000">
<text x="35" y="11.9">1</text>
<text x="85" y="11.9">2</text>
<text x="135" y="11.9">3</text>
<text x="185" y="11.9">4</text>
<text x="235" y="11.9">5</text>
<text x="285" y="11.9">6</text>
<text x="10.4" y="35.9">A</text>
<text x="285.4" y="35.9">A</text>
<text x="123.4" y="50.8">1</text>
<text x="123.4" y="53.3">2</text>
<text x="133.5" y="50.8">1</text>
<text x="133.5" y="53.3">2</text>
<text x="143.7" y="50.8">1</text>
<text x="143.7" y="53.3">2</text>
<text x="153.8" y="50.8">1</text>
<text x="153.8" y="53.3">2</text>
<text x="164" y="50.8">1</text>
<text x="164" y="53.3">2</text>
<text x="174.2" y="50.8">1</text>
<text x="174.2" y="53.3">2</text>
<text x="184.3" y="50.8">1</text>
<text x="184.3" y="53.3">2</text>
<text x="194.5" y="50.8">1</text>
<text x="194.5" y="53.3">2</text>
<text x="253.5" y="52.7">5</text>
<text x="253.5" y="50.2">6</text>
<text x="123.4" y="55.9">3</text>
<text x="133.5" y="55.9">3</text>
<text x="143.7" y="55.9">3</text>
<text x="153.8" y="55.9">3</text>
<text x="164" y="55.9">3</text>
<text x="174.2" y="55.9">3</text>
<text x="184.3" y="55.9">3</text>
<text x="194.5" y="55.9">3</text>
<text x="253.5" y="57.8">3</text>
<text x="253.5" y="55.2">4</text>
<text x="123.4" y="61">1</text>
<text x="123.4" y="63.5">2</text>
<text x="133.5" y="61">1</text>
<text x="133.5" y="63.5">2</text>
<text x="143.7" y="61">1</text>
<text x="143.7" y="63.5">2</text>
<text x="153.8" y="61">1</text>
<text x="153.8" y="63.5">2</text>
<text x="164" y="61">1</text>
<text x="164" y="63.5">2</text>
<text x="174.2" y="61">1</text>
<text x="174.2" y="63.5">2</text>
<text x="184.3" y="61">1</text>
<text x="184.3" y="63.5">2</text>
<text x="194.5" y="61">1</text>
<text x="194.5" y="63.5">2</text>
<text x="253.5" y="62.9">1</text>
<text x="253.5" y="60.3">2</text>
<text x="253.5" y="65.4">6</text>
<text x="123.4" y="66">3</text>
<text x="123.4" y="71.1">1</text>
<text x="133.5" y="71.1">1</text>
<text x="133.5" y="66">3</text>
<text x="143.7" y="71.1">1</text>
<text x="143.7" y="66">3</text>
<text x="153.8" y="71.1">1</text>
<text x="153.8" y="66">3</text>
<text x="164" y="71.1">1</text>
<text x="164" y="66">3</text>
<text x="174.2" y="71.1">1</text>
<text x="174.2" y="66">3</text>
<text x="184.3" y="71.1">1</text>
<text x="184.3" y="66">3</text>
<text x="194.5" y="71.1">1</text>
<text x="194.5" y="66">3</text>
<text x="253.5" y="70.5">4</text>
<text x="253.5" y="67.9">5</text>
<text x="123.4" y="73.7">2</text>
<text x="123.4" y="76.2">3</text>
<text x="133.5" y="73.7">2</text>
<text x="133.5" y="76.2">3</text>
<text x="143.7" y="73.7">2</text>
<text x="143.7" y="76.2">3</text>
<text x="153.8" y="73.7">2</text>
<text x="153.8" y="76.2">3</text>
<text x="164" y="73.7">2</text>
<text x="164" y="76.2">3</text>
<text x="174.2" y="73.7">2</text>
<text x="174.2" y="76.2">3</text>
<text x="184.3" y="73.7">2</text>
<text x="184.3" y="76.2">3</text>
<text x="194.5" y="73.7">2</text>
<text x="194.5" y="76.2">3</text>
<text x="253.5" y="75.6">2</text>
<text x="253.5" y="73">3</text>
<text x="123.4" y="81.3">1</text>
<text x="123.4" y="83.8">2</text>
<text x="133.5" y="81.3">1</text>
<text x="133.5" y="83.8">2</text>
<text x="143.7" y="81.3">1</text>
<text x="143.7" y="83.8">2</text>
<text x="153.8" y="81.3">1</text>
<text x="153.8" y="83.8">2</text>
<text x="164" y="81.3">1</text>
<text x="164" y="83.8">2</text>
<text x="174.2" y="81.3">1</text>
<text x="174.2" y="83.8">2</text>
<text x="194.5" y="81.3">1</text>
<text x="194.5" y="83.8">2</text>
<text x="253.5" y="78.1">1</text>
<text x="10.4" y="85.9">B</text>
<text x="123.4" y="86.4">3</text>
<text x="133.5" y="86.4">3</text>
<text x="143.7" y="86.4">3</text>
<text x="153.8" y="86.4">3</text>
<text x="164" y="86.4">3</text>
<text x="174.2" y="86.4">3</text>
<text x="194.5" y="86.4">3</text>
<text x="285.4" y="85.9">B</text>
<text x="123.4" y="91.4">1</text>
<text x="123.4" y="94">2</text>
<text x="133.5" y="91.4">1</text>
<text x="133.5" y="94">2</text>
<text x="153.8" y="91.4">1</text>
<text x="153.8" y="94">2</text>
<text x="164" y="91.4">1</text>
<text x="164" y="94">2</text>
<text x="123.4" y="96.5">3</text>
<text x="133.5" y="96.5">3</text>
<text x="153.8" y="96.5">3</text>
<text x="164" y="96.5">3</text>
<text x="240.8" y="113">1</text>
<text x="251.2" y="109.2" transform="rotate(-90 251.2 109.2)">16</text>
<text x="240.8" y="115.6">2</text>
<text x="240.8" y="118.1">3</text>
<text x="260.7" y="118.1">13</text>
<text x="260.7" y="115.6">14</text>
<text x="240.8" y="125.7">6</text>
<text x="260.7" y="125.7">10</text>
<text x="260.7" y="123.2">11</text>
<text x="260.7" y="120.6">12</text>
<text x="240.8" y="130.8">4</text>
<text x="240.8" y="128.3">5</text>
<text x="261.1" y="130.8">7</text>
<text x="261.1" y="128.3">9</text>
<text x="10.4" y="135.9">C</text>
<text x="251.2" y="136.6" transform="rotate(-90 251.2 136.6)">8</text>
<text x="285.4" y="135.9">C</text>
<text x="76.6" y="151.1" transform="rotate(-90 76.6 151.1)">16</text>
<text x="89.8" y="153.7">11</text>
<text x="67" y="161.3">13</text>
<text x="89.8" y="156.2">10</text>
<text x="90.3" y="158.7">9</text>
<text x="129.7" y="161.3">1</text>
<text x="142.4" y="161.3">8</text>
<text x="67" y="163.8">14</text>
<text x="67" y="166.4">15</text>
<text x="90.3" y="163.8">3</text>
<text x="129.7" y="163.8">2</text>
<text x="129.7" y="166.4">3</text>
<text x="142.4" y="166.4">6</text>
<text x="142.4" y="163.8">7</text>
<text x="67" y="168.9">12</text>
<text x="67.5" y="171.4">1</text>
<text x="67.5" y="174">5</text>
<text x="129.7" y="168.9">4</text>
<text x="142.4" y="168.9">5</text>
<text x="67.5" y="176.5">2</text>
<text x="67.5" y="179.1">4</text>
<text x="10.4" y="185.9">D</text>
<text x="79.1" y="183.6" transform="rotate(-90 79.1 183.6)">8</text>
<text x="81.7" y="183.6" transform="rotate(-90 81.7 183.6)">7</text>
<text x="285.4" y="185.9">D</text>
<text x="35" y="199.9">1</text>
<text x="85" y="199.9">2</text>
<text x="135" y="199.9">3</text>
<text x="185" y="199.9">4</text>
<text x="235" y="199.9">5</text>
<text x="285" y="199.9">6</text>
</g>
<g font-size="1.8" fill="#008484">
<text x="238.2" y="44.2">+5V</text>
<text x="120.4" y="51.7">S</text>
<text x="130.6" y="51.7">S</text>
<text x="140.7" y="51.7">S</text>
<text x="150.9" y="51.7">S</text>
<text x="161.1" y="51.7">S</text>
<text x="171.2" y="51.7">S</text>
<text x="181.4" y="51.7">S</text>
<text x="191.5" y="51.7">S</text>
<text x="225.1" y="53.6">C19</text>
<text x="236.5" y="53">C20</text>
<text x="120.2" y="56.8">G</text>
<text x="120.3" y="54.2">R</text>
<text x="130.4" y="56.8">G</text>
<text x="130.5" y="54.2">R</text>
<text x="140.5" y="56.8">G</text>
<text x="140.6" y="54.2">R</text>
<text x="150.7" y="56.8">G</text>
<text x="150.8" y="54.2">R</text>
<text x="160.9" y="56.8">G</text>
<text x="161" y="54.2">R</text>
<text x="171" y="56.8">G</text>
<text x="171.1" y="54.2">R</text>
<text x="181.2" y="56.8">G</text>
<text x="181.3" y="54.2">R</text>
<text x="191.3" y="56.8">G</text>
<text x="191.4" y="54.2">R</text>
<text x="224.5" y="55.5">47u</text>
<text x="236.6" y="56.2">0.1u</text>
<text x="258.1" y="55.5">J4</text>
<text x="258.7" y="57.9">Conn_01x06_Male</text>
<text x="120.3" y="64.4">R</text>
<text x="120.4" y="61.8">S</text>
<text x="130.5" y="64.4">R</text>
<text x="130.6" y="61.8">S</text>
<text x="140.6" y="64.4">R</text>
<text x="140.7" y="61.8">S</text>
<text x="150.8" y="64.4">R</text>
<text x="150.9" y="61.8">S</text>
<text x="161" y="64.4">R</text>
<text x="161.1" y="61.8">S</text>
<text x="171.1" y="64.4">R</text>
<text x="171.2" y="61.8">S</text>
<text x="181.3" y="64.4">R</text>
<text x="181.4" y="61.8">S</text>
<text x="191.4" y="64.4">R</text>
<text x="191.5" y="61.8">S</text>
<text x="233.1" y="63.7">GND</text>
<text x="120.2" y="66.9">G</text>
<text x="130.4" y="66.9">G</text>
<text x="140.5" y="66.9">G</text>
<text x="150.7" y="66.9">G</text>
<text x="160.9" y="66.9">G</text>
<text x="171" y="66.9">G</text>
<text x="181.2" y="66.9">G</text>
<text x="191.3" y="66.9">G</text>
<text x="258.1" y="70.8">J5</text>
<text x="120.2" y="77.1">G</text>
<text x="120.3" y="74.5">R</text>
<text x="120.4" y="72">S</text>
<text x="130.4" y="77.1">G</text>
<text x="130.5" y="74.5">R</text>
<text x="130.6" y="72">S</text>
<text x="140.5" y="77.1">G</text>
<text x="140.6" y="74.5">R</text>
<text x="140.7" y="72">S</text>
<text x="150.7" y="77.1">G</text>
<text x="150.8" y="74.5">R</text>
<text x="150.9" y="72">S</text>
<text x="160.9" y="77.1">G</text>
<text x="161" y="74.5">R</text>
<text x="161.1" y="72">S</text>
<text x="171" y="77.1">G</text>
<text x="171.1" y="74.5">R</text>
<text x="171.2" y="72">S</text>
<text x="181.2" y="77.1">G</text>
<text x="181.3" y="74.5">R</text>
<text x="181.4" y="72">S</text>
<text x="191.3" y="77.1">G</text>
<text x="191.4" y="74.5">R</text>
<text x="191.5" y="72">S</text>
<text x="258.7" y="73.1">Conn_01x06_Male</text>
<text x="120.4" y="82.2">S</text>
<text x="130.6" y="82.2">S</text>
<text x="140.7" y="82.2">S</text>
<text x="150.9" y="82.2">S</text>
<text x="161.1" y="82.2">S</text>
<text x="171.2" y="82.2">S</text>
<text x="191.5" y="82.2">S</text>
<text x="120.2" y="87.2">G</text>
<text x="120.3" y="84.7">R</text>
<text x="130.4" y="87.2">G</text>
<text x="130.5" y="84.7">R</text>
<text x="140.5" y="87.2">G</text>
<text x="140.6" y="84.7">R</text>
<text x="150.7" y="87.2">G</text>
<text x="150.8" y="84.7">R</text>
<text x="160.9" y="87.2">G</text>
<text x="161" y="84.7">R</text>
<text x="171" y="87.2">G</text>
<text x="171.1" y="84.7">R</text>
<text x="191.3" y="87.2">G</text>
<text x="191.4" y="84.7">R</text>
<text x="241.4" y="84.1">GND</text>
<text x="120.3" y="94.9">R</text>
<text x="120.4" y="92.3">S</text>
<text x="130.5" y="94.9">R</text>
<text x="130.6" y="92.3">S</text>
<text x="150.8" y="94.9">R</text>
<text x="150.9" y="92.3">S</text>
<text x="161" y="94.9">R</text>
<text x="161.1" y="92.3">S</text>
<text x="120.2" y="97.4">G</text>
<text x="130.4" y="97.4">G</text>
<text x="150.7" y="97.4">G</text>
<text x="160.9" y="97.4">G</text>
<text x="250.2" y="98.1">+5V</text>
<text x="113.1" y="106.9">GND</text>
<text x="261.3" y="104.4">C21</text>
<text x="261.4" y="107.6">0.1u</text>
<text x="132.9" y="112.1">C2</text>
<text x="143.1" y="112.1">C3</text>
<text x="153.9" y="112.1">C4</text>
<text x="164" y="112.1">C5</text>
<text x="174.2" y="112.1">C6</text>
<text x="184.4" y="112.1">C7</text>
<text x="194.5" y="112.1">C8</text>
<text x="204.7" y="112.1">C9</text>
<text x="244.9" y="113.9">A0</text>
<text x="255.7" y="113.9">O0</text>
<text x="257.9" y="112.6">GND</text>
<text x="260.7" y="113">15</text>
<text x="127.1" y="114.3" transform="rotate(-90 127.1 114.3)">R9</text>
<text x="129" y="114.2" transform="rotate(-90 129 114.2)">5.6k</text>
<text x="133.1" y="115.2">2.2n</text>
<text x="137.2" y="114.2" transform="rotate(-90 137.2 114.2)">R11</text>
<text x="139.1" y="114.2" transform="rotate(-90 139.1 114.2)">5.6k</text>
<text x="143.3" y="115.2">2.2n</text>
<text x="147.4" y="114.2" transform="rotate(-90 147.4 114.2)">R12</text>
<text x="149.3" y="114.2" transform="rotate(-90 149.3 114.2)">5.6k</text>
<text x="154.1" y="115.2">2.2n</text>
<text x="157.5" y="114.2" transform="rotate(-90 157.5 114.2)">R13</text>
<text x="159.4" y="114.2" transform="rotate(-90 159.4 114.2)">5.6k</text>
<text x="164.2" y="115.2">2.2n</text>
<text x="167.7" y="114.2" transform="rotate(-90 167.7 114.2)">R14</text>
<text x="169.6" y="114.2" transform="rotate(-90 169.6 114.2)">5.6k</text>
<text x="174.4" y="115.2">2.2n</text>
<text x="177.9" y="114.2" transform="rotate(-90 177.9 114.2)">R15</text>
<text x="179.8" y="114.2" transform="rotate(-90 179.8 114.2)">5.6k</text>
<text x="184.6" y="115.2">2.2n</text>
<text x="188" y="114.2" transform="rotate(-90 188 114.2)">R16</text>
<text x="189.9" y="114.2" transform="rotate(-90 189.9 114.2)">5.6k</text>
<text x="194.7" y="115.2">2.2n</text>
<text x="198.2" y="114.2" transform="rotate(-90 198.2 114.2)">R17</text>
<text x="200.1" y="114.2" transform="rotate(-90 200.1 114.2)">5.6k</text>
<text x="204.9" y="115.2">2.2n</text>
<text x="244.9" y="116.5">A1</text>
<text x="244.9" y="119">A2</text>
<text x="252.1" y="115.5" transform="rotate(-90 252.1 115.5)">VCC</text>
<text x="255.7" y="119">O2</text>
<text x="255.7" y="116.5">O1</text>
<text x="250.2" y="125.1" transform="rotate(-90 250.2 125.1)">74LS138</text>
<text x="252.8" y="123.3" transform="rotate(-90 252.8 123.3)">U4</text>
<text x="255.7" y="124.1">O4</text>
<text x="255.7" y="121.5">O3</text>
<text x="126.4" y="127.2">GND</text>
<text x="244.9" y="131.7">E1</text>
<text x="244.9" y="129.2">E2</text>
<text x="244.9" y="126.6">E3</text>
<text x="255.7" y="126.6">O5</text>
<text x="255.7" y="131.7">O7</text>
<text x="255.7" y="129.2">O6</text>
<text x="231.9" y="134.9">GND</text>
<text x="252.1" y="132.6" transform="rotate(-90 252.1 132.6)">GND</text>
<text x="72.7" y="140.6">+5V</text>
<text x="84.7" y="143.8">C17</text>
<text x="249.6" y="143.8">GND</text>
<text x="84.4" y="149.5">GND</text>
<text x="85.5" y="145.7">0.1u</text>
<text x="77.5" y="155.6" transform="rotate(-90 77.5 155.6)">VDD</text>
<text x="87.8" y="154.6">A</text>
<text x="148" y="150.8">+5V</text>
<text x="155.2" y="155.2">C18</text>
<text x="87.8" y="157.1">B</text>
<text x="87.8" y="159.6">C</text>
<text x="109.9" y="159.4" transform="rotate(-90 109.9 159.4)">R6</text>
<text x="111.8" y="159.4" transform="rotate(-90 111.8 159.4)">1k</text>
<text x="132.7" y="158.8">NJM2742</text>
<text x="135.4" y="156.5">U2</text>
<text x="154.9" y="161">GND</text>
<text x="156" y="157.1">0.1u</text>
<text x="69.7" y="162.2">X0</text>
<text x="69.7" y="164.7">X1</text>
<text x="69.7" y="167.3">X2</text>
<text x="86" y="167.3">INH</text>
<text x="87.9" y="164.7">X</text>
<text x="118.9" y="162.9">R7</text>
<text x="119.2" y="164.8">330</text>
<text x="69.7" y="172.3">X4</text>
<text x="69.7" y="169.8">X3</text>
<text x="82.7" y="171.7">U1</text>
<text x="112.6" y="168.6">C1</text>
<text x="112.9" y="171.7">240p</text>
<text x="128.9" y="172.4">GND</text>
<text x="134.9" y="172.4">R10</text>
<text x="146" y="172.4">GND</text>
<text x="40.7" y="179.1" transform="rotate(-90 40.7 179.1)">R1</text>
<text x="42.6" y="178.9" transform="rotate(-90 42.6 178.9)">100k</text>
<text x="45.1" y="179.1" transform="rotate(-90 45.1 179.1)">R2</text>
<text x="47" y="178.9" transform="rotate(-90 47 178.9)">100k</text>
<text x="49.6" y="179.1" transform="rotate(-90 49.6 179.1)">R3</text>
<text x="51.5" y="178.9" transform="rotate(-90 51.5 178.9)">100k</text>
<text x="54" y="179.1" transform="rotate(-90 54 179.1)">R4</text>
<text x="55.9" y="178.9" transform="rotate(-90 55.9 178.9)">100k</text>
<text x="58.5" y="179.1" transform="rotate(-90 58.5 179.1)">R5</text>
<text x="60.4" y="178.9" transform="rotate(-90 60.4 178.9)">100k</text>
<text x="69.7" y="177.4">X6</text>
<text x="69.7" y="180">X7</text>
<text x="69.7" y="174.9">X5</text>
<text x="79.6" y="174.9">74HC4051</text>
<text x="109.3" y="177.4">GND</text>
<text x="125.8" y="178.6">R8</text>
<text x="135" y="174.3">56k</text>
<text x="80" y="181.4" transform="rotate(-90 80 181.4)">VSS</text>
<text x="82.5" y="181.4" transform="rotate(-90 82.5 181.4)">VEE</text>
<text x="126.2" y="180.5">270</text>
<text x="40.1" y="188.2">GND</text>
<text x="63.6" y="188.2">GND</text>
<text x="77.5" y="190.7">GND</text>
<text x="122.6" y="188.2">GND</text>
</g>
<g font-size="1.8">
<text x="128" y="48.2" transform="rotate(-90 128 48.2)">COL0</text>
<text x="138.2" y="48.2" transform="rotate(-90 138.2 48.2)">COL1</text>
<text x="148.3" y="48.2" transform="rotate(-90 148.3 48.2)">COL2</text>
<text x="158.5" y="48.2" transform="rotate(-90 158.5 48.2)">COL3</text>
<text x="168.7" y="48.2" transform="rotate(-90 168.7 48.2)">COL4</text>
<text x="178.8" y="48.2" transform="rotate(-90 178.8 48.2)">COL5</text>
<text x="189" y="48.2" transform="rotate(-90 189 48.2)">COL6</text>
<text x="199.1" y="48.2" transform="rotate(-90 199.1 48.2)">COL7</text>
<text x="241.3" y="52.7">MUX_A</text>
<text x="109.6" y="58.4">ROW0</text>
<text x="241.3" y="55.2">MUX_B</text>
<text x="241.3" y="57.8">MUX_C</text>
<text x="241.3" y="65.4">COL_A</text>
<text x="241.3" y="60.3">MUX_EN</text>
<text x="241.3" y="62.9">DRAIN</text>
<text x="109.6" y="68.6">ROW1</text>
<text x="241.3" y="67.9">COL_B</text>
<text x="241.3" y="70.5">COL_C</text>
<text x="241.3" y="73">COL_EN</text>
<text x="241.3" y="75.6">READ</text>
<text x="109.6" y="78.7">ROW2</text>
<text x="109.6" y="88.9">ROW3</text>
<text x="109.6" y="99.1">ROW4</text>
<text x="231.1" y="113">COL_A</text>
<text x="267.3" y="113">COL0</text>
<text x="231.1" y="115.6">COL_B</text>
<text x="231.1" y="118.1">COL_C</text>
<text x="267.3" y="115.6">COL1</text>
<text x="267.3" y="118.1">COL2</text>
<text x="231.1" y="125.7">COL_EN</text>
<text x="267.3" y="120.6">COL3</text>
<text x="267.3" y="123.2">COL4</text>
<text x="267.3" y="125.7">COL5</text>
<text x="267.3" y="128.3">COL6</text>
<text x="267.3" y="130.8">COL7</text>
<text x="105.5" y="149.2">DRAIN</text>
<text x="93.5" y="153.7">MUX_C</text>
<text x="32.8" y="161.3">ROW2</text>
<text x="93.5" y="158.7">MUX_A</text>
<text x="93.5" y="156.2">MUX_B</text>
<text x="32.8" y="163.8">ROW1</text>
<text x="32.8" y="166.4">ROW0</text>
<text x="90.3" y="166.4">6 MUX_EN</text>
<text x="152.4" y="166.4">READ</text>
<text x="32.8" y="171.4">ROW4</text>
<text x="32.8" y="168.9">ROW3</text>
</g>
<text font-size="1.8" fill="#0000c2" x="200" y="64.1">&lt;- &quot;`&quot;</text>
<g font-size="1.1" fill="#008484">
<text x="132.5" y="161.9">A_OUT</text>
<text x="138.3" y="161.9">VDD</text>
<text x="132.5" y="164.5">A_IN-</text>
<text x="132.5" y="167">A_IN+</text>
<text x="136.9" y="164.5">B_OUT</text>
<text x="137.7" y="167">B_IN-</text>
<text x="132.5" y="169.5">GND</text>
<text x="137.4" y="169.5">B_IN+</text>
</g>
</svg>
